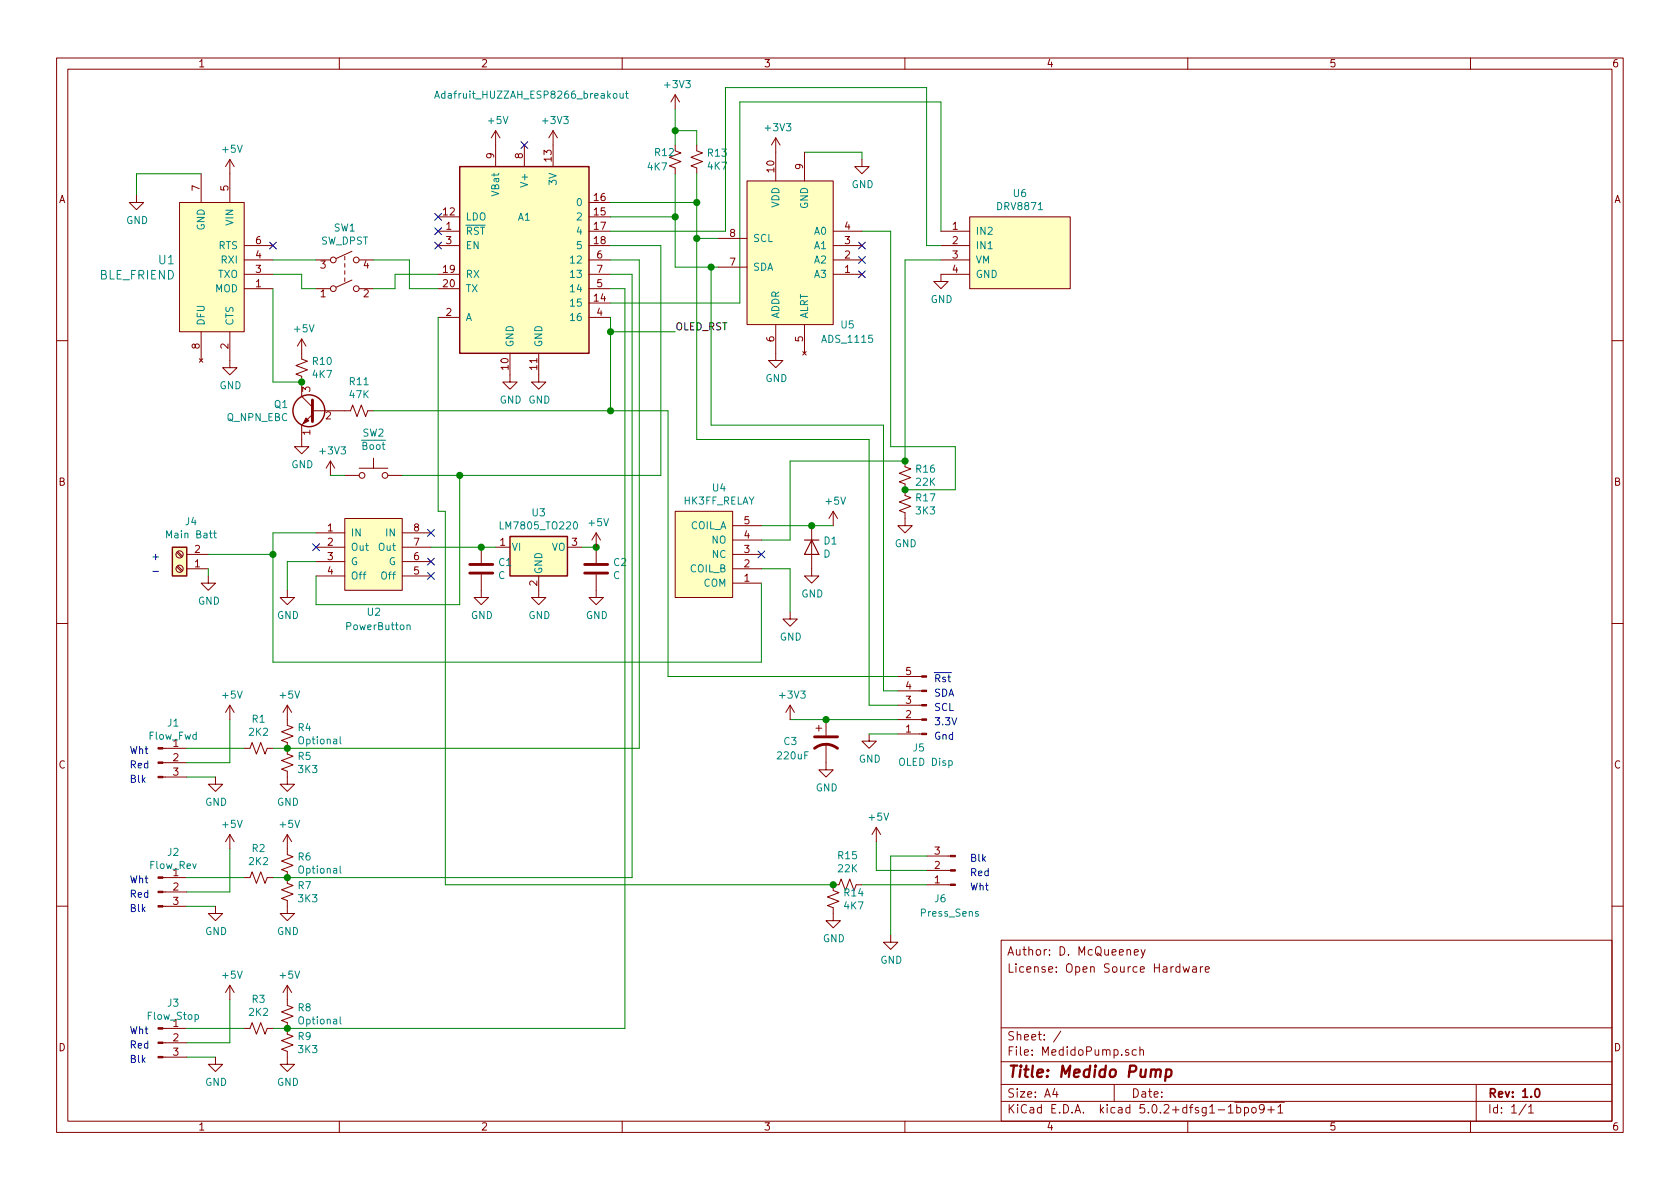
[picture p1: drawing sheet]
<svg xmlns="http://www.w3.org/2000/svg" width="297mm" height="210mm" viewBox="0 0 297 210" stroke-linecap="round" stroke-linejoin="round" font-family="sans-serif">
<g fill="none" stroke="#840000" stroke-width=".18">
<path d="M10 10.3h277v189.9h-277zM12 12.2h273v186.1h-273zM60 10.3v1.9M110 10.3v1.9M119.4 16.8v2.5M119.4 16.8l-.8 1.2M119.4 16.8l.7 1.2M160 10.3v1.9M210 10.3v1.9M260 10.3v1.9M24.1 34.5v1.3h1.3l-1.3 1.3-1.2-1.3h1.2M31.7 35.8h11.5v22.9h-11.5z"/>
<path d="M35.6 30.7v5.1M40.6 28.2v7.6M40.6 28.2l-.7 1.3M40.6 28.2l.8 1.3M77.5 38.3h3.8M87.6 23.1v6.4M87.6 23.1l-.7 1.3M87.6 23.1l.8 1.3M92.7 25.6v3.9M97.8 23.1v6.4M97.8 23.1l-.8 1.3M97.8 23.1l.8 1.3"/>
<path d="M104.1 38.3h3.8M104.1 35.8h3.8M119.4 25.6v1.1l1 .3-2 .8 2 .8-2 .7 1 .4v1M123.2 25.6v1.1l1 .3-2 .8 2 .8-2 .7 1 .4v1M132.1 32h15.2v25.4h-15.2zM137.2 24.4l-.8 1.2M137.2 24.4v7.6M137.2 24.4l.7 1.2M142.2 26.9v5.1M152.4 28.2v1.3h1.3l-1.3 1.2-1.3-1.2h1.3M171.4 38.3h17.8v12.7h-17.8zM35.6 58.7v5"/>
<path d="M40.6 58.7v6.3h1.3l-1.3 1.3-1.2-1.3h1.2M43.2 43.4h5.1M43.2 48.5h5.1M43.2 51h5.1M43.2 46h5.1M53.3 59.9v3.6l1.1 .4-2.1 .7 2.1 .8-2.1 .8 1 .3v3.6l1.9 1.9M53.3 59.9l-.7 1.3M53.3 59.9l.8 1.3M55.9 51h2.5M55.9 46h2.5M61 45.3v.7M61 46.6v.6"/>
<path d="M61 47.9v.6M61 49.1v.7M62.2 49.5l-2.8 1.3M62.2 44.4l-2.8 1.3M63.5 51h2.5M63.5 46h2.5M77.5 40.9h3.8M77.5 43.4h3.8M77.5 48.5h3.8M77.5 56.1h3.8M77.5 51h3.8M104.1 40.9h3.8"/>
<path d="M104.1 53.6h3.8M104.1 43.4h3.8M104.1 48.5h3.8M104.1 56.1h3.8M104.1 51h3.8M104.1 46h3.8M127 47.2h5.1M127 42.2h5.1M137.2 57.4v6.3h1.2l-1.2 1.3-1.3-1.3h1.3M142.2 57.4v5.1M147.3 40.9h5.1M147.3 43.4h5.1"/>
<path d="M147.3 48.5h5.1M147.3 46h5.1M166.4 40.9h5M166.4 43.4h5M166.4 46h5M171.4 48.5h-5v1.3h1.2l-1.2 1.2-1.3-1.2h1.3M189.2 51h.1M193 51h.1M10 60.2h2M35.3 63.4l.6 .7M35.9 63.4l-.6 .7M55.2 73.3l-1.9 1.9v3.8h1.3l-1.3 1.3-1.2-1.3h1.2"/>
<path d="M55.2 72.6h6.8l.4-1 .7 2.1 .8-2.1 .7 2.1 .4-1.1h1M90.2 62.5v5.1h1.2l-1.2 1.2-1.3-1.2h1.3M95.2 62.5v5.1h1.3l-1.3 1.2-1.2-1.2h1.2M141.9 62.2l.6 .6M142.5 62.2l-.6 .6M285 60.2h2M31.2 97.7l.9 .8M31.4 97.5l.9 .9M33 98h3.8M55.9 96.8h5.1M55.9 94.2h5.1M55.9 99.3h5.1"/>
<path d="M58.4 81.5l-.7 1.3M58.4 81.5v2.6M58.4 81.5l.8 1.3M61 91.7h10.1v12.7h-10.1zM61 84.1h2.5M63.5 82.8h5.1M66 81v1.8M68.6 84.1h2.5M71.1 96.8h5.1M71.1 94.2h5.1M71.1 99.3h5.1M85.1 96.8v2.8"/>
<path d="M87.6 96.8h2.6M100.3 96.8h2.6M105.4 94.2v5.4M105.4 94.2l-.8 1.3M105.4 94.2l.8 1.3M119.4 90.4h10.1v15.3h-10.1zM129.5 98h5.1M129.5 95.5h5.1M129.5 93h5.1M143.5 93v8.8h1.3l-1.3 1.3-1.3-1.3h1.3M147.3 90.4v2.6M147.3 90.4l-.7 1.3"/>
<path d="M147.3 90.4l.8 1.3M160 81.5v1l1 .4-2 .8 2 .7-2 .8 1 .4v2l1 .4-2 .8 2 .7-2 .8 1 .4v2.3h1.3l-1.3 1.2-1.3-1.2h1.3M10 110.3h2M31.2 100.2l.9 .9M31.4 100.1l.9 .8M33 100.6h3.8M36.8 101.8v1.3h1.3l-1.3 1.3-1.2-1.3h1.2M50.8 104.4v1.3h1.3l-1.3 1.2-1.3-1.2h1.3M55.9 101.8h5.1M71.1 101.8h5.1M85.1 101.6v4.1h1.3l-1.3 1.2-1.3-1.2h1.3M95.2 101.8v3.9h1.3l-1.3 1.2-1.2-1.2h1.2"/>
<path d="M105.4 101.6v4.1h1.3l-1.3 1.2-1.3-1.2h1.3M129.5 100.6h5.1M129.5 103.1h5.1M139.7 108.2v1.3h1.3l-1.3 1.2-1.3-1.2h1.3M158.7 119.6h4.3M285 110.3h2M28.8 137.4h4.2M28.8 134.9h4.2M28.8 132.3h4.2M38.1 137.4v1.3h1.3l-1.3 1.2-1.3-1.2h1.3M40.6 124.7v2.5M40.6 124.7l-.7 1.3"/>
<path d="M40.6 124.7l.8 1.3M43.2 132.3h1l.4-1 .7 2 .8-2 .8 2 .3-1h1.1M50.8 124.7v3.6l1 .3-2 .8 2 .8-2 .7 1 .4v2l1 .4-2 .8 2 .7-2 .8 1 .4v2.3h1.3l-1.3 1.2-1.3-1.2h1.3M50.8 124.7l-.8 1.3M50.8 124.7l.8 1.3M139.7 124.7l-.8 1.3M139.7 124.7v2.5M139.7 124.7l.8 1.3M144.3 128.8h1M144.8 128.3v1M146 131.6v4.5h1.3l-1.3 1.3-1.2-1.3h1.2M146 127.2v2.8"/>
<path d="M153.7 129.8v1.3h1.2l-1.2 1.2-1.3-1.2h1.3M158.7 122.2h4.3M158.7 124.7h4.3M158.7 127.2h4.3M158.7 129.8h4.3M28.8 157.7h4.2M28.8 155.2h4.2M40.6 147.6v2.5M40.6 147.6l-.7 1.2M40.6 147.6l.8 1.2M43.2 155.2h1l.4-1 .7 2 .8-2 .8 2 .3-1h1.1M50.8 147.6v3.5l1 .4-2 .8 2 .7-2 .8 1 .4v2l1 .4-2 .7 2 .8-2 .8 1 .4v2.2h1.3l-1.3 1.3-1.3-1.3h1.3"/>
<path d="M50.8 147.6l-.8 1.2M50.8 147.6l.8 1.2M152.4 156.5h-1l-.4 1-.8-2.1-.7 2.1-.8-2.1-.4 1.1h-1v1l1 .4-2 .7 2 .8-2 .7 1 .4v2.3h1.3l-1.3 1.3-1.3-1.3h1.3M154.9 146.3l-.7 1.3M154.9 146.3v2.5M154.9 146.3l.8 1.3M163.8 151.4h4.2M163.8 153.9h4.2M163.8 156.5h4.2M10 160.2h2M28.8 160.3h4.2M38.1 160.3v1.2h1.3l-1.3 1.3-1.3-1.3h1.3"/>
<path d="M40.6 174.2v2.6M40.6 174.2l-.7 1.3M40.6 174.2l.8 1.3M50.8 174.2v3.6l1 .4-2 .7 2 .8-2 .8 1 .3v2.1l1 .4-2 .7 2 .8-2 .7 1 .4v2.3h1.3l-1.3 1.3-1.3-1.3h1.3M50.8 174.2l-.8 1.3M50.8 174.2l.8 1.3M157.5 165.3v1.3h1.2l-1.2 1.3-1.3-1.3h1.3M177 166.3h108v32h-108zM200.6 168.4l.7-.1-.1-.3-.4-.1-.2 .2v.7h.6M201.8 167.9l.3 1M202.5 167.9l-.5 1.4-.2 .1M209.2 170.9l.3 1 .3-.7 .2 .7 .3-1"/>
<path d="M210.9 171h.6v.9M211.5 171.3l-.5 .1-.2 .2 .2 .3h.5M212.2 170.9v1M212.7 170.9l-.5 .3M213.1 171.4l.7-.1-.1-.3-.4-.1-.2 .2 .1 .8h.5M285 160.2h2M28.8 186.9h4.2M28.8 184.4h4.2M28.8 181.9h4.2M38.1 186.9v1.3h1.3l-1.3 1.3-1.3-1.3h1.3M43.2 181.9h1l.4-1.1 .7 2.1 .8-2.1 .8 2.1 .3-1h1.1M60 198.3v1.9"/>
<path d="M110 198.3v1.9M160 198.3v1.9M177 194.8h108M177 191.8h108M177 187.8h108M177 181.8h108M186.5 192.5l-.4 1h1M186.8 193v1M187.6 182.3l-1.3 2M197 191.8v3M199.5 185.7l-.3-.1-.2 .2 .1 .2 .4 .2v.3h-.5M200.9 185.7l-.4-.1-.3 .3 .1 .6 .2 .1 .4-.1"/>
<path d="M201.5 185.7l.3-.1 .3 .1 .1 .9M201.5 185.1v1.5M210 198.3v1.9M217.2 195.8l.4-.5v1.5M217.2 196.8h.8M218.3 194.9h8.8M218.7 195.9l.4-.1 .3 .3-.1 .6h-.6M218.7 195.3v1.5M220 195.9l.4-.1 .4 .3-.1 .6-.3 .1-.4-.1M220 195.8v1.5M221.4 196l.2-.2 .4 .2v.7l-.2 .1-.4-.1zM223.5 196l-.1 .2a.48 .48 0 0 1-.7-.1v-.6a.48 .48 0 0 1 .7-.1v.1a1.19 1.19 0 0 1-.2 1.2l-.4 .1"/>
<path d="M224.2 196.3h1.1M224.7 195.7v1.1M226 195.8l.4-.5v1.5M226 196.8h.8M260 198.3v1.9M261 191.8v6.5M269.8 195.2l-1.2 2M270.3 195.8l.4-.5v1.5M270.3 196.8h.8"/>
<circle cx="58.9" cy="51" r=".51"/>
<circle cx="58.9" cy="46" r=".51"/>
<circle cx="63" cy="46" r=".51"/>
<circle cx="63" cy="51" r=".51"/>
<circle cx="31.7" cy="98" r=".63"/>
<circle cx="64" cy="84.1" r=".51"/>
<circle cx="68.1" cy="84.1" r=".51"/>
<circle cx="31.7" cy="100.6" r=".63"/>
</g>
<path d="M271.5 192.7l.2-.2a.81 .81 0 0 1 .6 .6 .81 .81 0 0 1-.3 .8l-.1 .1a.79 .79 0 0 1-.4-1.3z" fill="none" stroke="#840000" stroke-width=".3"/>
<path d="M204.4 189.4l.3-.3 .5 .1 .1 .2-.2 1M206.2 189.2a.68 .68 0 0 1 .9 .1v.8a.66 .66 0 0 1-1 .2M206.2 189.1l-.2 2" fill="none" stroke="#840000" stroke-width=".41"/>
<g fill="#ffffc2" stroke="#ffffc2" stroke-width=".18">
<path d="M81.3 29.5h22.8v33h-22.8z"/>
<path d="M31.7 35.8h11.5v22.9h-11.5z"/>
<path d="M90.2 94.9h10.1v6.9h-10.1z"/>
<path d="M30.5 96.8h2.5v5h-2.5z"/>
<path d="M61 91.7h10.1v12.7h-10.1z"/>
<path d="M119.4 90.4h10.1v15.3h-10.1z"/>
<path d="M132.1 32h15.2v25.4h-15.2z"/>
<path d="M171.4 38.3h17.8v12.7h-17.8z"/>
</g>
<g fill="none" stroke="#840000" stroke-width=".25">
<path d="M81.3 29.5h22.8v33h-22.8zM30.5 96.8h2.5v5h-2.5zM90.2 94.9h10.1v6.9h-10.1z"/>
<circle cx="54.6" cy="72.6" r="2.82"/>
</g>
<g fill="none" stroke="#008484" stroke-width=".18">
<path d="M76.9 17.4l.4-1.3 .4 1.3M77 17h.6M109.6 16.5l.1 .8 .3 .1 .2-.2M110.2 16.5v.9M110.6 16.5h.5M110.8 16.1v1.1l.3 .2M37.8 94.3h.5M37.9 93.8v1.1l.4 .2M72 110.6l.1-.1 .3 .1 .1 .7M60.1 130.3v1.1l.2 .1M60.1 153.1v1.1l.2 .2M34.5 179.5l.3-.1 .3 .2-.1 .6h-.5"/>
<path d="M60.1 179.8v1.1l.2 .2"/>
</g>
<g fill="#840000" stroke="#840000" stroke-width=".18">
<path d="M27.9 137.3h.9v.2h-.9z"/>
<path d="M27.9 134.7h.9v.3h-.9z"/>
<path d="M27.9 132.2h.9v.3h-.9z"/>
<path d="M27.9 160.1h.9v.3h-.9z"/>
<path d="M27.9 157.6h.9v.3h-.9z"/>
<path d="M27.9 155.1h.9v.2h-.9z"/>
<path d="M27.9 186.8h.9v.3h-.9z"/>
<path d="M27.9 184.3h.9v.2h-.9z"/>
<path d="M27.9 181.7h.9v.3h-.9z"/>
<path d="M168 151.3h.9v.2h-.9z"/>
<path d="M168 153.8h.9v.2h-.9z"/>
<path d="M168 156.3h.9v.3h-.9z"/>
<path d="M54.1 73.9l.5 .5-1 .5z"/>
<path d="M163 119.5h.8v.3h-.8z"/>
<path d="M163 122h.8v.3h-.8z"/>
<path d="M163 124.6h.8v.2h-.8z"/>
<path d="M163 127.1h.8v.3h-.8z"/>
<path d="M163 129.7h.8v.2h-.8z"/>
</g>
<path d="M55.2 70.7v3.8M83.1 99.8h4M103.4 99.8h4M83.1 101.3h4M103.4 101.3h4M144 132.3a3.3 3.3 0 0 1 4.1 0M144 130.3h4.1" fill="none" stroke="#840000" stroke-width=".51"/>
<g fill="none" stroke="#008400" stroke-width=".18">
<path d="M119.4 19.3v6.3M35.6 30.7h-11.5v3.8M107.9 35.8h15.3M107.9 38.3h11.5M119.4 23.1h3.8v2.5M119.4 30.7v16.5h7.6M123.2 30.7v47h30.5v47h5M142.2 26.9h10.2v1.3M48.3 46h7.6M48.3 48.5h5v2.5h2.6M48.3 51v16.6h5M66 46h6.4v5h5.1"/>
<path d="M77.5 48.5h-7.7v2.5h-3.8M77.5 56.1v34.3h1.2v66.1h68.6M107.9 46h5.1v86.3h-64.7M107.9 51h2.6v130.9h-62.2M107.9 48.5h3.9v106.7h-63.5M107.9 40.9h20.4v-25.4h35.5v27.9h2.6M107.9 56.1v16.5M107.9 58.7h11.5M107.9 43.4h8.9v40.7h-45.7M123.2 42.2h3.8M125.7 47.2v28h30.5v47h2.5M152.4 40.9h5.1v38.1h11.4v7.6h-8.9"/>
<path d="M166.4 46h-6.4v35.5h-20.3v14h-5.1M166.4 40.9v-22.9h-35.6v35.6h-22.9M66 72.6h52.1v47h40.6M36.8 98h11.5M55.9 94.2h-7.6v22.9h86.3v-14M55.9 99.3h-5.1v5.1M58.4 84.1h2.6M76.2 96.8h11.4M81.3 84.1v22.8h-25.4v-5.1M102.9 96.8h2.5M134.6 93h12.7M36.8 100.6v1.2"/>
<path d="M134.6 100.6h5.1v7.6M33 137.4h5.1M33 132.3h10.2M40.6 127.2v7.7h-7.6M139.7 127.2h19M153.7 129.8h5M33 155.2h10.2M40.6 150.1v7.6h-7.6M152.4 156.5h11.4M154.9 148.8v5.1h8.9M163.8 151.4h-6.3v13.9M33 160.3h5.1"/>
<path d="M40.6 176.8v7.6h-7.6M33 186.9h5.1M33 181.9h10.2"/>
</g>
<g fill="#008400" stroke="#008400" stroke-width=".25">
<circle cx="53.3" cy="67.6" r=".51"/>
<circle cx="48.3" cy="98" r=".51"/>
<circle cx="143.5" cy="93" r=".51"/>
<circle cx="160" cy="81.5" r=".51"/>
<circle cx="160" cy="86.6" r=".51"/>
<circle cx="123.2" cy="35.8" r=".51"/>
<circle cx="119.4" cy="38.3" r=".51"/>
<circle cx="119.4" cy="23.1" r=".51"/>
<circle cx="108" cy="58.7" r=".51"/>
<circle cx="85.1" cy="96.8" r=".51"/>
<circle cx="105.4" cy="96.8" r=".51"/>
<circle cx="50.8" cy="132.3" r=".51"/>
<circle cx="50.8" cy="155.2" r=".51"/>
<circle cx="50.8" cy="181.9" r=".51"/>
<circle cx="147.3" cy="156.5" r=".51"/>
<circle cx="123.2" cy="42.2" r=".51"/>
<circle cx="125.7" cy="47.2" r=".51"/>
<circle cx="108" cy="72.6" r=".51"/>
<circle cx="146.1" cy="127.2" r=".51"/>
<circle cx="81.3" cy="84.1" r=".51"/>
</g>
<path d="M27 101h1" fill="none" stroke="#0000c2" stroke-width=".18"/>
<path d="M142.2 95.5h2.6M143.5 95.5l1.3 2.5h-2.6z" fill="none" stroke="#840000" stroke-width=".2"/>
<g fill="none" stroke="#000084" stroke-width=".18">
<path d="M76.9 37.7l1.2 1.3M78.1 37.7l-1.2 1.3M92.1 25l1.2 1.3M93.3 25l-1.2 1.3M47.7 42.8l1.2 1.2M48.9 42.8l-1.2 1.2M76.9 42.8l1.2 1.2M76.9 40.3l1.2 1.2M78.1 42.8l-1.2 1.2M78.1 40.3l-1.2 1.2M151.8 42.8l1.2 1.2M151.8 45.4l1.2 1.2"/>
<path d="M151.8 47.9l1.2 1.2M153 42.8l-1.2 1.2M153 45.4l-1.2 1.2M153 47.9l-1.2 1.2M55.3 96.2l1.2 1.2M56.5 96.2l-1.2 1.2M75.6 93.6l1.2 1.2M75.6 98.7l1.2 1.2M76.8 93.6l-1.2 1.2M76.8 98.7l-1.2 1.2M134 97.4l1.2 1.2M135.2 97.4l-1.2 1.2"/>
<path d="M75.6 101.2l1.2 1.3M76.8 101.2l-1.2 1.3"/>
</g>
<text font-size="2.8" fill="#840000" x="178" y="190.5">Title: Medido Pump</text>
<g font-size="2.1" fill="#008484">
<text x="28.1" y="46.7">U1</text>
<text x="17.6" y="49.4">BLE_FRIEND</text>
</g>
<g font-size="2.1" fill="#840000">
<text x="178" y="172">License: Open Source Hardware</text>
<text x="178" y="169">Author: D. McQueeney</text>
<text x="178" y="184">Sheet: /</text>
<text x="178" y="186.7">File: MedidoPump.sch</text>
<text x="178" y="196.9">KiCad E.D.A. kicad 5.0.2+dfsg1-1bpo9+1</text>
<text x="178" y="194.1">Size: A4</text>
<text x="200" y="194.1">Date:</text>
<text x="263" y="194.1">Rev: 1.0</text>
<text x="263" y="196.9">Id: 1/1</text>
</g>
<g font-size="1.8" fill="#840000">
<text x="35" y="11.9">1</text>
<text x="85" y="11.9">2</text>
<text x="135" y="11.9">3</text>
<text x="185" y="11.9">4</text>
<text x="235" y="11.9">5</text>
<text x="285" y="11.9">6</text>
<text x="87.4" y="28" transform="rotate(-90 87.4 28)">9</text>
<text x="92.5" y="28" transform="rotate(-90 92.5 28)">8</text>
<text x="97.5" y="28.5" transform="rotate(-90 97.5 28.5)">13</text>
<text x="142" y="29.9" transform="rotate(-90 142 29.9)">9</text>
<text x="10.4" y="35.9">A</text>
<text x="35.3" y="33.8" transform="rotate(-90 35.3 33.8)">7</text>
<text x="40.4" y="33.8" transform="rotate(-90 40.4 33.8)">5</text>
<text x="105.1" y="35.6">16</text>
<text x="136.9" y="30.4" transform="rotate(-90 136.9 30.4)">10</text>
<text x="285.4" y="35.9">A</text>
<text x="78.4" y="38.1">12</text>
<text x="78.9" y="40.6">1</text>
<text x="105.1" y="38.1">15</text>
<text x="105.1" y="40.6">17</text>
<text x="129.1" y="41.9">8</text>
<text x="149.4" y="40.6">4</text>
<text x="168.4" y="40.6">1</text>
<text x="45.2" y="45.7">4</text>
<text x="45.2" y="43.2">6</text>
<text x="56.7" y="47.5">3</text>
<text x="64.3" y="47.5">4</text>
<text x="78.9" y="43.2">3</text>
<text x="105.1" y="43.2">18</text>
<text x="105.6" y="45.7">6</text>
<text x="129.1" y="47">7</text>
<text x="149.4" y="45.7">2</text>
<text x="149.4" y="43.2">3</text>
<text x="168.4" y="43.2">2</text>
<text x="168.4" y="45.7">3</text>
<text x="45.2" y="50.8">1</text>
<text x="45.2" y="48.3">3</text>
<text x="56.7" y="52.6">1</text>
<text x="64.3" y="52.6">2</text>
<text x="78.4" y="48.3">19</text>
<text x="78.4" y="50.8">20</text>
<text x="105.1" y="53.3">14</text>
<text x="105.6" y="50.8">5</text>
<text x="105.6" y="48.3">7</text>
<text x="149.4" y="48.3">1</text>
<text x="168.4" y="48.3">4</text>
<text x="78.9" y="55.9">2</text>
<text x="105.6" y="55.9">4</text>
<text x="35.3" y="61.7" transform="rotate(-90 35.3 61.7)">8</text>
<text x="40.4" y="61.7" transform="rotate(-90 40.4 61.7)">2</text>
<text x="89.9" y="65.3" transform="rotate(-90 89.9 65.3)">10</text>
<text x="95" y="65.3" transform="rotate(-90 95 65.3)">11</text>
<text x="136.9" y="60.4" transform="rotate(-90 136.9 60.4)">6</text>
<text x="142" y="60.4" transform="rotate(-90 142 60.4)">5</text>
<text x="54.9" y="69.3" transform="rotate(-90 54.9 69.3)">3</text>
<text x="54.9" y="76.9" transform="rotate(-90 54.9 76.9)">1</text>
<text x="57.6" y="74.2">2</text>
<text x="10.4" y="85.9">B</text>
<text x="285.4" y="85.9">B</text>
<text x="57.9" y="94">1</text>
<text x="73.2" y="94">8</text>
<text x="131.6" y="95.2">4</text>
<text x="131.6" y="92.7">5</text>
<text x="34.4" y="100.3">1</text>
<text x="34.4" y="97.8">2</text>
<text x="57.9" y="96.5">2</text>
<text x="57.9" y="99.1">3</text>
<text x="57.9" y="101.6">4</text>
<text x="73.2" y="101.6">5</text>
<text x="73.2" y="99.1">6</text>
<text x="73.2" y="96.5">7</text>
<text x="88.4" y="96.5">1</text>
<text x="101.1" y="96.5">3</text>
<text x="131.6" y="100.3">2</text>
<text x="131.6" y="97.8">3</text>
<text x="95" y="103.6" transform="rotate(-90 95 103.6)">2</text>
<text x="131.6" y="102.9">1</text>
<text x="160.2" y="119.4">5</text>
<text x="160.2" y="124.5">3</text>
<text x="160.2" y="121.9">4</text>
<text x="160.2" y="129.5">1</text>
<text x="160.2" y="127">2</text>
<text x="10.4" y="135.9">C</text>
<text x="30.6" y="134.6">2</text>
<text x="30.6" y="137.2">3</text>
<text x="285.4" y="135.9">C</text>
<text x="165.3" y="153.7">2</text>
<text x="165.3" y="151.1">3</text>
<text x="30.6" y="157.5">2</text>
<text x="30.6" y="160">3</text>
<text x="165.3" y="156.2">1</text>
<text x="10.4" y="185.9">D</text>
<text x="30.6" y="181.6">1</text>
<text x="30.6" y="184.1">2</text>
<text x="285.4" y="185.9">D</text>
<text x="30.6" y="186.7">3</text>
<text x="35" y="199.9">1</text>
<text x="85" y="199.9">2</text>
<text x="135" y="199.9">3</text>
<text x="185" y="199.9">4</text>
<text x="235" y="199.9">5</text>
<text x="285" y="199.9">6</text>
</g>
<g font-size="1.8" fill="#008484">
<text x="78" y="17.4">Adafruit_HUZZAH_ESP8266_breakout</text>
<text x="117.7" y="15.6">+3V3</text>
<text x="86.4" y="21.9">+5V</text>
<text x="96.1" y="21.9">+3V3</text>
<text x="135.5" y="23.2">+3V3</text>
<text x="39.4" y="27">+5V</text>
<text x="115.8" y="27.6">R12</text>
<text x="125.2" y="27.7">R13</text>
<text x="88.3" y="34.5" transform="rotate(-90 88.3 34.5)">VBat</text>
<text x="93.3" y="32.7" transform="rotate(-90 93.3 32.7)">V+</text>
<text x="98.4" y="32.6" transform="rotate(-90 98.4 32.6)">3V</text>
<text x="114.6" y="30.1">4K7</text>
<text x="125.2" y="30">4K7</text>
<text x="150.6" y="33.3">GND</text>
<text x="179.2" y="34.8">U6</text>
<text x="22.3" y="39.6">GND</text>
<text x="36.2" y="40.8" transform="rotate(-90 36.2 40.8)">GND</text>
<text x="41.3" y="39.8" transform="rotate(-90 41.3 39.8)">VIN</text>
<text x="59.1" y="40.9">SW1</text>
<text x="82.3" y="41.5">RST</text>
<text x="82.3" y="39">LDO</text>
<text x="91.6" y="39">A1</text>
<text x="102.1" y="39">2</text>
<text x="102.1" y="36.4">0</text>
<text x="102.1" y="41.5">4</text>
<text x="137.8" y="36.7" transform="rotate(-90 137.8 36.7)">VDD</text>
<text x="142.9" y="37" transform="rotate(-90 142.9 37)">GND</text>
<text x="144" y="41.5">A0</text>
<text x="172.5" y="41.5">IN2</text>
<text x="176.5" y="37.2">DRV8871</text>
<text x="38.6" y="44.1">RTS</text>
<text x="39.2" y="46.6">RXI</text>
<text x="56.7" y="43.3">SW_DPST</text>
<text x="82.3" y="44.1">EN</text>
<text x="101.2" y="46.6">12</text>
<text x="102.1" y="44.1">5</text>
<text x="133.1" y="47.9">SDA</text>
<text x="133.1" y="42.8">SCL</text>
<text x="144" y="46.6">A2</text>
<text x="144" y="44.1">A1</text>
<text x="172.5" y="44.1">IN1</text>
<text x="172.5" y="46.6">VM</text>
<text x="38" y="51.7">MOD</text>
<text x="38.5" y="49.1">TXO</text>
<text x="82.3" y="49.1">RX</text>
<text x="82.3" y="51.7">TX</text>
<text x="101.2" y="51.7">14</text>
<text x="101.2" y="49.1">13</text>
<text x="144" y="49.1">A3</text>
<text x="164.5" y="53.6">GND</text>
<text x="172.5" y="49.1">GND</text>
<text x="36.2" y="57.7" transform="rotate(-90 36.2 57.7)">DFU</text>
<text x="41.3" y="57.7" transform="rotate(-90 41.3 57.7)">CTS</text>
<text x="52.1" y="58.8">+5V</text>
<text x="82.3" y="56.8">A</text>
<text x="101.2" y="54.2">15</text>
<text x="101.2" y="56.8">16</text>
<text x="137.8" y="56.4" transform="rotate(-90 137.8 56.4)">ADDR</text>
<text x="142.9" y="56.4" transform="rotate(-90 142.9 56.4)">ALRT</text>
<text x="148.7" y="58.1">U5</text>
<text x="55.3" y="64.5">R10</text>
<text x="90.8" y="61.5" transform="rotate(-90 90.8 61.5)">GND</text>
<text x="95.9" y="61.5" transform="rotate(-90 95.9 61.5)">GND</text>
<text x="145.5" y="60.6">ADS_1115</text>
<text x="38.8" y="68.8">GND</text>
<text x="55.3" y="66.8">4K7</text>
<text x="61.9" y="68.1">R11</text>
<text x="61.9" y="70.4">47K</text>
<text x="88.3" y="71.4">GND GND</text>
<text x="135.3" y="67.6">GND</text>
<text x="40.1" y="74.5">Q_NPN_EBC</text>
<text x="48.5" y="72.2">Q1</text>
<text x="64.1" y="77.2">SW2</text>
<text x="51.5" y="82.8">GND</text>
<text x="56.7" y="80.4">+3V3</text>
<text x="64" y="79.5">Boot</text>
<text x="162" y="83.6">R16</text>
<text x="120.8" y="89.2">HK3FF_RELAY</text>
<text x="126" y="86.9">U4</text>
<text x="146.1" y="89.2">+5V</text>
<text x="162" y="85.9">22K</text>
<text x="162" y="88.7">R17</text>
<text x="29.8" y="95.2">Main Batt</text>
<text x="32.8" y="92.9">J4</text>
<text x="62" y="94.9">IN</text>
<text x="68.3" y="94.9">IN</text>
<text x="88.8" y="93.6">LM7805_TO220</text>
<text x="94.1" y="91.3">U3</text>
<text x="104.2" y="93.1">+5V</text>
<text x="122" y="93.6">COIL_A</text>
<text x="162" y="91">3K3</text>
<text x="62" y="97.4">Out</text>
<text x="62" y="99.9">G</text>
<text x="67.1" y="97.4">Out</text>
<text x="68.7" y="99.9">G</text>
<text x="88.2" y="100.1">C1</text>
<text x="90.4" y="97.4">VI</text>
<text x="95.9" y="101.6" transform="rotate(-90 95.9 101.6)">GND</text>
<text x="97.5" y="97.4">VO</text>
<text x="108.5" y="100.1">C2</text>
<text x="122" y="101.2">COIL_B</text>
<text x="125.9" y="96.1">NO</text>
<text x="126" y="98.7">NC</text>
<text x="145.6" y="98.6">D</text>
<text x="145.7" y="96.3">D1</text>
<text x="158.2" y="96.8">GND</text>
<text x="35" y="106.9">GND</text>
<text x="62" y="102.5">Off</text>
<text x="67.5" y="102.5">Off</text>
<text x="88.1" y="102.4">C</text>
<text x="108.4" y="102.4">C</text>
<text x="124.4" y="103.8">COM</text>
<text x="141.7" y="105.7">GND</text>
<text x="49" y="109.5">GND</text>
<text x="61.4" y="111.4">PowerButton</text>
<text x="65" y="108.9">U2</text>
<text x="83.3" y="109.5">GND</text>
<text x="93.4" y="109.5">GND</text>
<text x="103.6" y="109.5">GND</text>
<text x="137.9" y="113.3">GND</text>
<text x="39.4" y="123.5">+5V</text>
<text x="49.6" y="123.5">+5V</text>
<text x="138" y="123.5">+3V3</text>
<text x="26.4" y="130.8">Flow_Fwd</text>
<text x="29.7" y="128.5">J1</text>
<text x="44.1" y="130.1">2K2</text>
<text x="44.6" y="127.8">R1</text>
<text x="52.7" y="129.3">R4</text>
<text x="53" y="131.6">Optional</text>
<text x="138.6" y="131.7">C3</text>
<text x="30.6" y="132.1">1</text>
<text x="52.7" y="134.4">R5</text>
<text x="52.8" y="136.7">3K3</text>
<text x="137.6" y="134.3">220uF</text>
<text x="151.8" y="134.9">GND</text>
<text x="159.1" y="135.4">OLED Disp</text>
<text x="161.5" y="132.9">J5</text>
<text x="36.3" y="142.5">GND</text>
<text x="49" y="142.5">GND</text>
<text x="144.2" y="139.9">GND</text>
<text x="39.4" y="146.4">+5V</text>
<text x="49.6" y="146.4">+5V</text>
<text x="153.7" y="145.1">+5V</text>
<text x="26.5" y="153.7">Flow_Rev</text>
<text x="29.7" y="151.4">J2</text>
<text x="30.6" y="154.9">1</text>
<text x="44.1" y="153">2K2</text>
<text x="44.6" y="150.7">R2</text>
<text x="52.7" y="152.2">R6</text>
<text x="53" y="154.5">Optional</text>
<text x="148.2" y="151.9">R15</text>
<text x="148.2" y="154.2">22K</text>
<text x="52.7" y="157.2">R7</text>
<text x="52.8" y="159.6">3K3</text>
<text x="149.3" y="158.5">R14</text>
<text x="149.3" y="160.8">4K7</text>
<text x="165.3" y="159.6">J6</text>
<text x="36.3" y="165.3">GND</text>
<text x="49" y="165.3">GND</text>
<text x="145.5" y="166.6">GND</text>
<text x="162.9" y="162.1">Press_Sens</text>
<text x="39.4" y="173.1">+5V</text>
<text x="49.6" y="173.1">+5V</text>
<text x="155.7" y="170.4">GND</text>
<text x="29.7" y="178">J3</text>
<text x="44.1" y="179.6">2K2</text>
<text x="44.6" y="177.3">R3</text>
<text x="52.7" y="178.8">R8</text>
<text x="26.2" y="180.3">Flow_Stop</text>
<text x="52.7" y="183.9">R9</text>
<text x="53" y="181.1">Optional</text>
<text x="52.8" y="186.2">3K3</text>
<text x="36.3" y="192">GND</text>
<text x="49" y="192">GND</text>
</g>
<text font-size="1.8" x="119.4" y="58.4">OLED_RST</text>
<g font-size="1.8" fill="#0000c2">
<text x="26.7" y="99.1">+</text>
<text x="165.1" y="125.7">SCL</text>
<text x="165.1" y="123.2">SDA</text>
<text x="165.1" y="120.6">Rst</text>
<text x="165.1" y="128.3">3.3V</text>
<text x="165.1" y="130.8">Gnd</text>
<text x="22.9" y="135.9">Red</text>
<text x="22.9" y="133.3">Wht</text>
<text x="22.9" y="138.4">Blk</text>
<text x="171.4" y="152.4">Blk</text>
<text x="171.4" y="154.9">Red</text>
<text x="22.9" y="161.3">Blk</text>
<text x="22.9" y="158.7">Red</text>
<text x="22.9" y="156.2">Wht</text>
<text x="171.4" y="157.5">Wht</text>
<text x="22.9" y="185.4">Red</text>
<text x="22.9" y="182.9">Wht</text>
<text x="22.9" y="188">Blk</text>
</g>
</svg>
